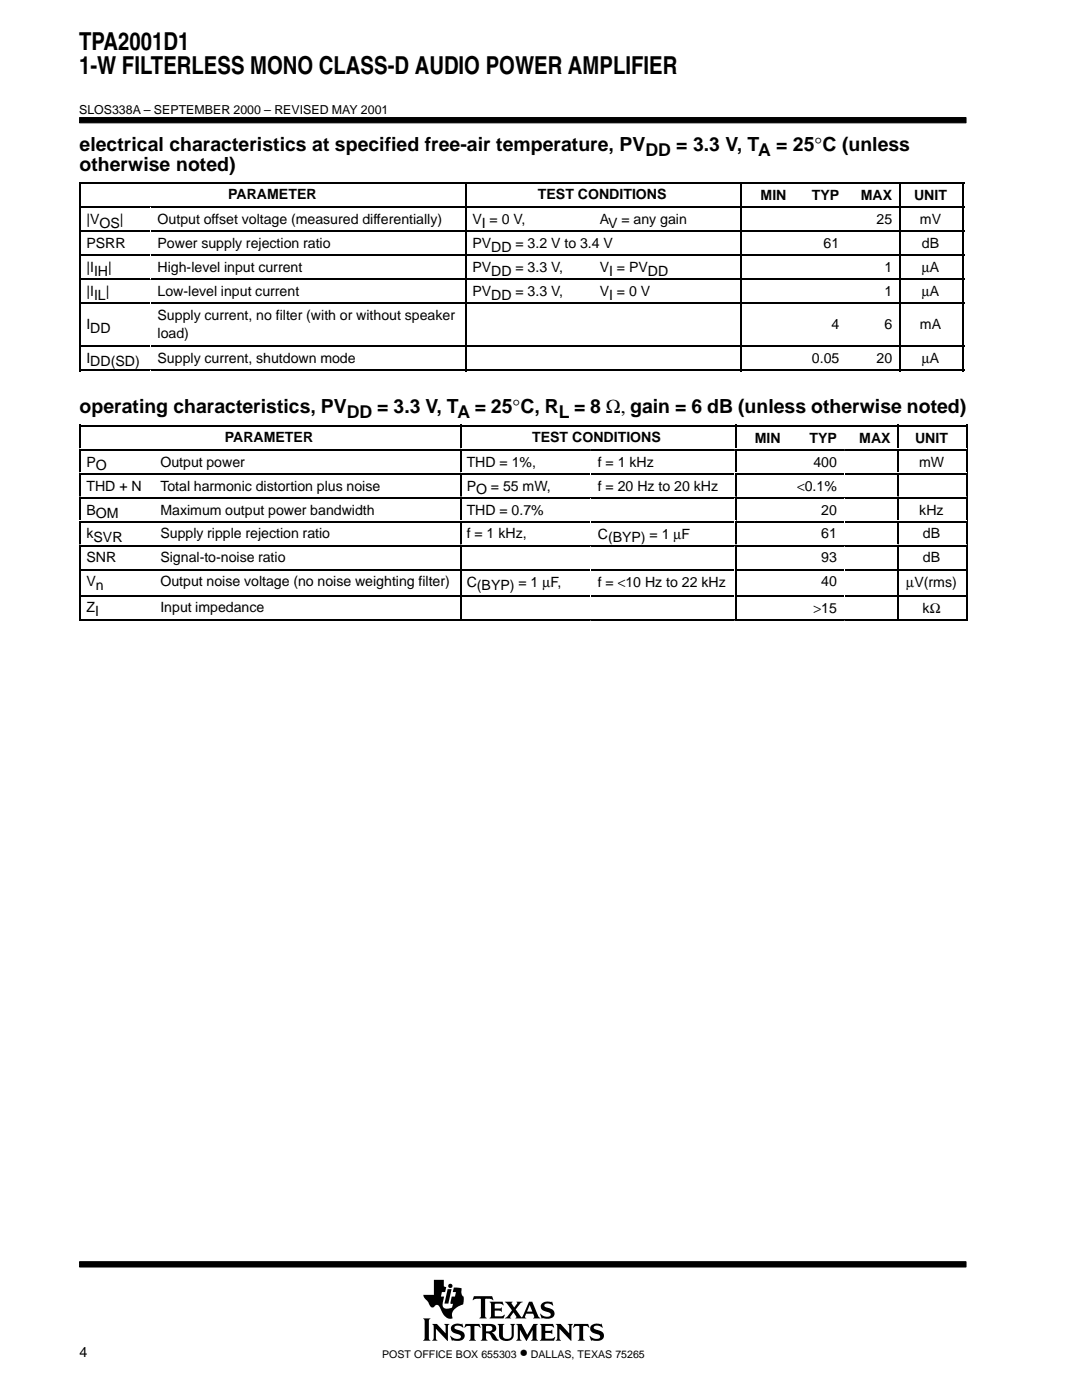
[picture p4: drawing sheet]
<svg xmlns="http://www.w3.org/2000/svg" width="216mm" height="279mm" viewBox="0 0 216 279" stroke-linecap="round" stroke-linejoin="round" font-family="sans-serif">
<g fill="#000" stroke="#000" stroke-width=".2">
<path d="M15.9 23.5h176.9v1h-176.9z" fill-rule="evenodd"/>
<path d="M15.9 251.8h176.9v1.1h-176.9z" fill-rule="evenodd"/>
</g>
<g fill="#000">
<path d="M89.3 257.3h.8l-.6 2.9h-.8z"/>
<path d="M84.4 263.1h1.5l-.3 .4v3.7l.3 .4h-1.5l.3-.6v-3.4z" fill-rule="evenodd"/>
<path d="M86.2 264.2h1l1.7 1.9v-1.5l-.3-.4h1.1l-.3 .4v3l-2.4-2.4v2l.3 .4h-1.1l.3-.6v-2.3z" fill-rule="evenodd"/>
<path d="M86.6 255.4h2v1.3l.4 .2-.2 1h-.6l-.2 .9h.6l-.2 1.1a1.11 1.11 0 0 0 .3 1.2l.6 .1 .9-.3 .2-.7-.5-.1 .2-1.3h.7l.2-.9h-.7l.3-1 1.5 .2v1l.1 .4 .3 .3v.9a.54 .54 0 0 1-.4 .7l-.4 .2a2.35 2.35 0 0 0-1.5 1.6v.4a.29 .29 0 0 1 .1 .3 .29 .29 0 0 1-.2 .3h-.1a2.21 2.21 0 0 1-2-1.9l-.1-.1a.68 .68 0 0 0-.5-.7 .68 .68 0 0 0-.8 .4 .88 .88 0 0 1-1.1-.9l-.8-.9-.2-.7h2.1z" fill-rule="evenodd"/>
<path d="M90.2 264.5a2.17 2.17 0 0 1 1.9-.2l.1-.1 .3 .8-.8-.4h-.7a.36 .36 0 0 0-.3 .4 .36 .36 0 0 0 .4 .3l.3 .1a1.19 1.19 0 0 1 1.3 1.5l-.1 .1a1.23 1.23 0 0 1-1.1 .6l-1.1-.1-.2 .1-.4-1h.1a1.37 1.37 0 0 0 2.1 .3 .6 .6 0 0 0-.8-.7 1.08 1.08 0 0 1-1-.5 1.08 1.08 0 0 1 0-1.1z" fill-rule="evenodd"/>
<path d="M92.9 264.2h2.8l.2 .8-.5-.4h-.6l-.1 .2v2.4l.3 .4h-1.4l.2-.3 .1-.3v-2.3l-.7-.1-.6 .4z" fill-rule="evenodd"/>
<path d="M94.6 258.7h3.6l.2 .8-.7-.3-.9 .1v3.4l.3 .4h-1.4l.3-.4v-3.4l-1-.1-.7 .3z" fill-rule="evenodd"/>
<path d="M95.9 264.2h2.1a.85 .85 0 0 1 1 .8 .85 .85 0 0 1-.9 .9l.4 .3 .7 1 .4 .2-.2 .1a1.11 1.11 0 0 1-1.4-.9l-.3-.4-.7-.1v1l.3 .5h-1.4l.3-.6v-2.3z" fill-rule="evenodd"/>
<path d="M97.7 259.8h2.6l.2 .7-.7-.3-1.1 .1v.8h1.1l.3-.2v.9l-.3-.2h-1.1v1l.1 .1h1.3l.5-.3h.1l-.2 .7h-2.8l.3-.5v-2.3z" fill-rule="evenodd"/>
<path d="M99.3 264.2h1.3l-.3 .4 .1 2.2 .2 .3 .8 .1a.73 .73 0 0 0 .7-.8v-1.8l-.3-.4h1l-.3 .4v1.9a1.56 1.56 0 0 1-1.3 1.2 1.56 1.56 0 0 1-1.5-.7l-.1-2.4z" fill-rule="evenodd"/>
<path d="M103 264.2h1.1l1.1 2.2 1.2-2.2h.9l-.3 .4v2.6l.4 .4h-1.4l.3-.4v-1.8l-1.3 2.2-1.3-2.2v1.7l.4 .5h-1.1l.3-.6v-2.3z" fill-rule="evenodd"/>
<path d="M100.7 259.8h1.6l-.2 .4 .5 .7 .6-.8-.1-.3h1.2l-.5 .3-.9 1.2 1 1.5a.22 .22 0 0 0 .3 .1 .22 .22 0 0 0 .1-.3l1.3-2.8h.6l1.2 2.9 .4 .4-1.4-.1a.24 .24 0 0 0 .2-.1 .24 .24 0 0 0 0-.3l-.2-.4h-1.4l-.3 .6 .3 .3h-2.2l.2-.3-.5-.9-.7 .9 .2 .3h-1.3l.5-.4 1-1.2z" fill-rule="evenodd"/>
<path d="M108.1 260.2l.1-.1a1.88 1.88 0 0 1 1.4-.3l.4 .1 .2-.2 .2 .8-1.1-.4a.44 .44 0 0 0-.7 .4 .44 .44 0 0 0 .6 .5 1.34 1.34 0 0 1 1.4 1.3 1.13 1.13 0 0 1-1.1 .9h-.8a.37 .37 0 0 0-.6 0l-.3-1h.1l.6 .5 .8 .1a.47 .47 0 0 0 .6-.5 .47 .47 0 0 0-.5-.4l-.2-.1a1.11 1.11 0 0 1-1.2-1.5z" fill-rule="evenodd"/>
<path d="M107.7 264.2h2.6l.2 .8-.6-.4-1.1 .1v.9h1l.4-.3v1l-.3-.3h-1.1v1.1h1.4l.5-.3-.2 .8h-2.8l.3-.6v-2.3z" fill-rule="evenodd"/>
<path d="M110.9 264.2h1l1.7 1.9v-1.5l-.3-.4h1l-.3 .4v3l-2.4-2.4v2l.3 .4h-1l.3-.4v-2.6z" fill-rule="evenodd"/>
<path d="M114.6 264.2h2.8l.2 .8-.5-.4h-.6l-.1 .2v2.4l.3 .4h-1.4l.3-.4v-2.4l-.1-.2h-.6l-.6 .4z" fill-rule="evenodd"/>
<path d="M118 264.5a2.12 2.12 0 0 1 1.9-.2l.1-.1 .3 .8-.8-.4h-.7a.35 .35 0 0 0-.3 .3 .35 .35 0 0 0 .2 .4l.5 .1a1.16 1.16 0 0 1 1.2 1.6 1.23 1.23 0 0 1-1.1 .6l-1.1-.1-.2 .1-.4-1 .9 .5 .7 .1a.47 .47 0 0 0 .6-.4 .47 .47 0 0 0-.6-.5 1.28 1.28 0 0 1-1.4-1.4z" fill-rule="evenodd"/>
<circle cx="89.9" cy="256.6" r=".43"/>
</g>
<g fill="#fff">
<path d="M105.7 260.4l.5 1.4h-1z"/>
<path d="M97 264.7l.6-.1a.56 .56 0 0 1 .7 .5 .56 .56 0 0 1-.7 .6h-.6z" fill-rule="evenodd"/>
</g>
<path d="M15.9 36.6h176.5M16 36.4v4.8M93.1 36.4v4.8M147.9 36.4v4.8M179.6 36.4v4.8M192.2 36.4v4.8" fill="none" stroke="#000" stroke-width=".32"/>
<path d="M15.9 41.2h14.2v4.8h-14.2z" fill-rule="evenodd" fill="#fff"/>
<path d="M15.9 41.4h14.2M16 41.2v4.8" fill="none" stroke="#000" stroke-width=".32"/>
<path d="M30.1 41.2h62.8v4.8h-62.8z" fill-rule="evenodd" fill="#fff"/>
<path d="M30.1 41.4h62.8" fill="none" stroke="#000" stroke-width=".32"/>
<path d="M92.9 41.2h54.9v4.8h-54.9z" fill-rule="evenodd" fill="#fff"/>
<path d="M92.9 41.4h54.9M93.1 41.2v4.8" fill="none" stroke="#000" stroke-width=".32"/>
<path d="M147.8 41.2h10.5v4.8h-10.5z" fill-rule="evenodd" fill="#fff"/>
<path d="M147.8 41.4h10.5M147.9 41.2v4.8" fill="none" stroke="#000" stroke-width=".32"/>
<path d="M158.3 41.2h10.5v4.8h-10.5z" fill-rule="evenodd" fill="#fff"/>
<path d="M158.3 41.4h10.6" fill="none" stroke="#000" stroke-width=".32"/>
<path d="M168.9 41.2h10.5v4.8h-10.5z" fill-rule="evenodd" fill="#fff"/>
<path d="M168.9 41.4h10.5" fill="none" stroke="#000" stroke-width=".32"/>
<path d="M179.4 41.2h12.7v4.8h-12.7z" fill-rule="evenodd" fill="#fff"/>
<path d="M179.4 41.4h13M179.6 41.2v4.8M192.2 41.2v4.8" fill="none" stroke="#000" stroke-width=".32"/>
<path d="M15.9 46h14.2v4.8h-14.2z" fill-rule="evenodd" fill="#fff"/>
<path d="M15.9 46.2h14.2M16 46v4.8" fill="none" stroke="#000" stroke-width=".32"/>
<path d="M30.1 46h62.8v4.8h-62.8z" fill-rule="evenodd" fill="#fff"/>
<path d="M30.1 46.2h62.8" fill="none" stroke="#000" stroke-width=".32"/>
<path d="M92.9 46h54.9v4.8h-54.9z" fill-rule="evenodd" fill="#fff"/>
<path d="M92.9 46.2h54.9M93.1 46v4.8" fill="none" stroke="#000" stroke-width=".32"/>
<path d="M147.8 46h10.5v4.8h-10.5z" fill-rule="evenodd" fill="#fff"/>
<path d="M147.8 46.2h10.5M147.9 46v4.8" fill="none" stroke="#000" stroke-width=".32"/>
<path d="M158.3 46h10.5v4.8h-10.5z" fill-rule="evenodd" fill="#fff"/>
<path d="M158.3 46.2h10.6" fill="none" stroke="#000" stroke-width=".32"/>
<path d="M168.9 46h10.5v4.8h-10.5z" fill-rule="evenodd" fill="#fff"/>
<path d="M168.9 46.2h10.5" fill="none" stroke="#000" stroke-width=".32"/>
<path d="M179.4 46h12.7v4.8h-12.7z" fill-rule="evenodd" fill="#fff"/>
<path d="M179.4 46.2h13M179.6 46v4.8M192.2 46v4.8" fill="none" stroke="#000" stroke-width=".32"/>
<path d="M15.9 50.8h14.2v4.8h-14.2z" fill-rule="evenodd" fill="#fff"/>
<path d="M15.9 50.9h14.2M16 50.8v4.8" fill="none" stroke="#000" stroke-width=".32"/>
<path d="M30.1 50.8h62.8v4.8h-62.8z" fill-rule="evenodd" fill="#fff"/>
<path d="M30.1 50.9h62.8" fill="none" stroke="#000" stroke-width=".32"/>
<path d="M92.9 50.8h54.9v4.8h-54.9z" fill-rule="evenodd" fill="#fff"/>
<path d="M92.9 50.9h54.9M93.1 50.8v4.8" fill="none" stroke="#000" stroke-width=".32"/>
<path d="M147.8 50.8h10.5v4.8h-10.5z" fill-rule="evenodd" fill="#fff"/>
<path d="M147.8 50.9h10.5M147.9 50.8v4.8" fill="none" stroke="#000" stroke-width=".32"/>
<path d="M158.3 50.8h10.5v4.8h-10.5z" fill-rule="evenodd" fill="#fff"/>
<path d="M158.3 50.9h10.6" fill="none" stroke="#000" stroke-width=".32"/>
<path d="M168.9 50.8h10.5v4.8h-10.5z" fill-rule="evenodd" fill="#fff"/>
<path d="M168.9 50.9h10.5" fill="none" stroke="#000" stroke-width=".32"/>
<path d="M179.4 50.8h12.7v4.8h-12.7z" fill-rule="evenodd" fill="#fff"/>
<path d="M179.4 50.9h13M179.6 50.8v4.8M192.2 50.8v4.8" fill="none" stroke="#000" stroke-width=".32"/>
<path d="M15.9 55.6h14.2v4.7h-14.2z" fill-rule="evenodd" fill="#fff"/>
<path d="M15.9 55.7h14.2M16 55.6v4.7" fill="none" stroke="#000" stroke-width=".32"/>
<path d="M30.1 55.6h62.8v4.7h-62.8z" fill-rule="evenodd" fill="#fff"/>
<path d="M30.1 55.7h62.8" fill="none" stroke="#000" stroke-width=".32"/>
<path d="M92.9 55.6h54.9v4.7h-54.9z" fill-rule="evenodd" fill="#fff"/>
<path d="M92.9 55.7h54.9M93.1 55.6v4.7" fill="none" stroke="#000" stroke-width=".32"/>
<path d="M147.8 55.6h10.5v4.7h-10.5z" fill-rule="evenodd" fill="#fff"/>
<path d="M147.8 55.7h10.5M147.9 55.6v4.7" fill="none" stroke="#000" stroke-width=".32"/>
<path d="M158.3 55.6h10.5v4.7h-10.5z" fill-rule="evenodd" fill="#fff"/>
<path d="M158.3 55.7h10.6" fill="none" stroke="#000" stroke-width=".32"/>
<path d="M168.9 55.6h10.5v4.7h-10.5z" fill-rule="evenodd" fill="#fff"/>
<path d="M168.9 55.7h10.5" fill="none" stroke="#000" stroke-width=".32"/>
<path d="M179.4 55.6h12.7v4.7h-12.7z" fill-rule="evenodd" fill="#fff"/>
<path d="M179.4 55.7h13M179.6 55.6v4.7M192.2 55.6v4.7" fill="none" stroke="#000" stroke-width=".32"/>
<path d="M15.9 60.3h14.2v8.6h-14.2z" fill-rule="evenodd" fill="#fff"/>
<path d="M15.9 60.5h14.2M16 60.3v8.6" fill="none" stroke="#000" stroke-width=".32"/>
<path d="M30.1 60.3h62.8v8.6h-62.8z" fill-rule="evenodd" fill="#fff"/>
<path d="M30.1 60.5h62.8" fill="none" stroke="#000" stroke-width=".32"/>
<path d="M92.9 60.3h54.9v8.6h-54.9z" fill-rule="evenodd" fill="#fff"/>
<path d="M92.9 60.5h54.9M93.1 60.3v8.6" fill="none" stroke="#000" stroke-width=".32"/>
<path d="M147.8 60.3h10.5v8.6h-10.5z" fill-rule="evenodd" fill="#fff"/>
<path d="M147.8 60.5h10.5M147.9 60.3v8.6" fill="none" stroke="#000" stroke-width=".32"/>
<path d="M158.3 60.3h10.5v8.6h-10.5z" fill-rule="evenodd" fill="#fff"/>
<path d="M158.3 60.5h10.6" fill="none" stroke="#000" stroke-width=".32"/>
<path d="M168.9 60.3h10.5v8.6h-10.5z" fill-rule="evenodd" fill="#fff"/>
<path d="M168.9 60.5h10.5" fill="none" stroke="#000" stroke-width=".32"/>
<path d="M179.4 60.3h12.7v8.6h-12.7z" fill-rule="evenodd" fill="#fff"/>
<path d="M179.4 60.5h13M179.6 60.3v8.6M192.2 60.3v8.6" fill="none" stroke="#000" stroke-width=".32"/>
<path d="M15.9 68.9h14.2v5.2h-14.2z" fill-rule="evenodd" fill="#fff"/>
<path d="M15.9 69h14.2M15.9 73.9h14.2M16 68.9v5.2" fill="none" stroke="#000" stroke-width=".32"/>
<path d="M30.1 68.9h62.8v5.2h-62.8z" fill-rule="evenodd" fill="#fff"/>
<path d="M30.1 69h62.8M30.1 73.9h62.8" fill="none" stroke="#000" stroke-width=".32"/>
<path d="M92.9 68.9h54.9v5.2h-54.9z" fill-rule="evenodd" fill="#fff"/>
<path d="M92.9 69h54.9M92.9 73.9h54.9M93.1 68.9v5.2" fill="none" stroke="#000" stroke-width=".32"/>
<path d="M147.8 68.9h10.5v5.2h-10.5z" fill-rule="evenodd" fill="#fff"/>
<path d="M147.8 69h10.5M147.8 73.9h10.5M147.9 68.9v5.2" fill="none" stroke="#000" stroke-width=".32"/>
<path d="M158.3 68.9h10.5v5.2h-10.5z" fill-rule="evenodd" fill="#fff"/>
<path d="M158.3 69h10.6M158.3 73.9h10.6" fill="none" stroke="#000" stroke-width=".32"/>
<path d="M168.9 68.9h10.5v5.2h-10.5z" fill-rule="evenodd" fill="#fff"/>
<path d="M168.9 69h10.5M168.9 73.9h10.5" fill="none" stroke="#000" stroke-width=".32"/>
<path d="M179.4 68.9h12.7v5.2h-12.7z" fill-rule="evenodd" fill="#fff"/>
<path d="M179.4 69h13M179.4 73.9h13M179.6 68.9v5.2M192.2 68.9v5.2M15.9 85h177.3M16 84.8v4.8M91.9 84.8v4.8M146.8 84.8v4.8M179.3 84.8v4.8M193 84.8v4.8" fill="none" stroke="#000" stroke-width=".32"/>
<path d="M15.9 89.6h14.7v4.8h-14.7z" fill-rule="evenodd" fill="#fff"/>
<path d="M15.9 89.8h14.7M16 89.6v4.8" fill="none" stroke="#000" stroke-width=".32"/>
<path d="M30.6 89.6h61.2v4.8h-61.2z" fill-rule="evenodd" fill="#fff"/>
<path d="M30.6 89.8h61.2" fill="none" stroke="#000" stroke-width=".32"/>
<path d="M91.8 89.6h26.1v4.8h-26.1z" fill-rule="evenodd" fill="#fff"/>
<path d="M91.8 89.8h26.1M91.9 89.6v4.8" fill="none" stroke="#000" stroke-width=".32"/>
<path d="M117.9 89.6h28.7v4.8h-28.7z" fill-rule="evenodd" fill="#fff"/>
<path d="M117.9 89.8h28.7" fill="none" stroke="#000" stroke-width=".32"/>
<path d="M146.6 89.6h10.6v4.8h-10.6z" fill-rule="evenodd" fill="#fff"/>
<path d="M146.6 89.8h10.6M146.8 89.6v4.8" fill="none" stroke="#000" stroke-width=".32"/>
<path d="M157.2 89.6h11.4v4.8h-11.4z" fill-rule="evenodd" fill="#fff"/>
<path d="M157.2 89.8h11.4" fill="none" stroke="#000" stroke-width=".32"/>
<path d="M168.6 89.6h10.5v4.8h-10.5z" fill-rule="evenodd" fill="#fff"/>
<path d="M168.6 89.8h10.5" fill="none" stroke="#000" stroke-width=".32"/>
<path d="M179.1 89.6h13.7v4.8h-13.7z" fill-rule="evenodd" fill="#fff"/>
<path d="M179.1 89.8h14.1M179.3 89.6v4.8M193 89.6v4.8" fill="none" stroke="#000" stroke-width=".32"/>
<path d="M15.9 94.4h14.7v4.8h-14.7z" fill-rule="evenodd" fill="#fff"/>
<path d="M15.9 94.5h14.7M16 94.4v4.8" fill="none" stroke="#000" stroke-width=".32"/>
<path d="M30.6 94.4h61.2v4.8h-61.2z" fill-rule="evenodd" fill="#fff"/>
<path d="M30.6 94.5h61.2" fill="none" stroke="#000" stroke-width=".32"/>
<path d="M91.8 94.4h26.1v4.8h-26.1z" fill-rule="evenodd" fill="#fff"/>
<path d="M91.8 94.5h26.1M91.9 94.4v4.8" fill="none" stroke="#000" stroke-width=".32"/>
<path d="M117.9 94.4h28.7v4.8h-28.7z" fill-rule="evenodd" fill="#fff"/>
<path d="M117.9 94.5h28.7" fill="none" stroke="#000" stroke-width=".32"/>
<path d="M146.6 94.4h10.6v4.8h-10.6z" fill-rule="evenodd" fill="#fff"/>
<path d="M146.6 94.5h10.6M146.8 94.4v4.8" fill="none" stroke="#000" stroke-width=".32"/>
<path d="M157.2 94.4h11.4v4.8h-11.4z" fill-rule="evenodd" fill="#fff"/>
<path d="M157.2 94.5h11.4" fill="none" stroke="#000" stroke-width=".32"/>
<path d="M168.6 94.4h10.5v4.8h-10.5z" fill-rule="evenodd" fill="#fff"/>
<path d="M168.6 94.5h10.5" fill="none" stroke="#000" stroke-width=".32"/>
<path d="M179.1 94.4h13.7v4.8h-13.7z" fill-rule="evenodd" fill="#fff"/>
<path d="M179.1 94.5h14.1M179.3 94.4v4.8M193 94.4v4.8" fill="none" stroke="#000" stroke-width=".32"/>
<path d="M15.9 99.2h14.7v4.7h-14.7z" fill-rule="evenodd" fill="#fff"/>
<path d="M15.9 99.3h14.7M16 99.2v4.7" fill="none" stroke="#000" stroke-width=".32"/>
<path d="M30.6 99.2h61.2v4.7h-61.2z" fill-rule="evenodd" fill="#fff"/>
<path d="M30.6 99.3h61.2" fill="none" stroke="#000" stroke-width=".32"/>
<path d="M91.8 99.2h26.1v4.7h-26.1z" fill-rule="evenodd" fill="#fff"/>
<path d="M91.8 99.3h26.1M91.9 99.2v4.7" fill="none" stroke="#000" stroke-width=".32"/>
<path d="M117.9 99.2h28.7v4.7h-28.7z" fill-rule="evenodd" fill="#fff"/>
<path d="M117.9 99.3h28.7" fill="none" stroke="#000" stroke-width=".32"/>
<path d="M146.6 99.2h10.6v4.7h-10.6z" fill-rule="evenodd" fill="#fff"/>
<path d="M146.6 99.3h10.6M146.8 99.2v4.7" fill="none" stroke="#000" stroke-width=".32"/>
<path d="M157.2 99.2h11.4v4.7h-11.4z" fill-rule="evenodd" fill="#fff"/>
<path d="M157.2 99.3h11.4" fill="none" stroke="#000" stroke-width=".32"/>
<path d="M168.6 99.2h10.5v4.7h-10.5z" fill-rule="evenodd" fill="#fff"/>
<path d="M168.6 99.3h10.5" fill="none" stroke="#000" stroke-width=".32"/>
<path d="M179.1 99.2h13.7v4.7h-13.7z" fill-rule="evenodd" fill="#fff"/>
<path d="M179.1 99.3h14.1M179.3 99.2v4.7M193 99.2v4.7" fill="none" stroke="#000" stroke-width=".32"/>
<path d="M15.9 103.9h14.7v4.8h-14.7z" fill-rule="evenodd" fill="#fff"/>
<path d="M15.9 104.1h14.7M16 103.9v4.8" fill="none" stroke="#000" stroke-width=".32"/>
<path d="M30.6 103.9h61.2v4.8h-61.2z" fill-rule="evenodd" fill="#fff"/>
<path d="M30.6 104.1h61.2" fill="none" stroke="#000" stroke-width=".32"/>
<path d="M91.8 103.9h26.1v4.8h-26.1z" fill-rule="evenodd" fill="#fff"/>
<path d="M91.8 104.1h26.1M91.9 103.9v4.8" fill="none" stroke="#000" stroke-width=".32"/>
<path d="M117.9 103.9h28.7v4.8h-28.7z" fill-rule="evenodd" fill="#fff"/>
<path d="M117.9 104.1h28.7" fill="none" stroke="#000" stroke-width=".32"/>
<path d="M146.6 103.9h10.6v4.8h-10.6z" fill-rule="evenodd" fill="#fff"/>
<path d="M146.6 104.1h10.6M146.8 103.9v4.8" fill="none" stroke="#000" stroke-width=".32"/>
<path d="M157.2 103.9h11.4v4.8h-11.4z" fill-rule="evenodd" fill="#fff"/>
<path d="M157.2 104.1h11.4" fill="none" stroke="#000" stroke-width=".32"/>
<path d="M168.6 103.9h10.5v4.8h-10.5z" fill-rule="evenodd" fill="#fff"/>
<path d="M168.6 104.1h10.5" fill="none" stroke="#000" stroke-width=".32"/>
<path d="M179.1 103.9h13.7v4.8h-13.7z" fill-rule="evenodd" fill="#fff"/>
<path d="M179.1 104.1h14.1M179.3 103.9v4.8M193 103.9v4.8" fill="none" stroke="#000" stroke-width=".32"/>
<path d="M15.9 108.7h14.7v4.8h-14.7z" fill-rule="evenodd" fill="#fff"/>
<path d="M15.9 108.9h14.7M16 108.7v4.8" fill="none" stroke="#000" stroke-width=".32"/>
<path d="M30.6 108.7h61.2v4.8h-61.2z" fill-rule="evenodd" fill="#fff"/>
<path d="M30.6 108.9h61.2" fill="none" stroke="#000" stroke-width=".32"/>
<path d="M91.8 108.7h26.1v4.8h-26.1z" fill-rule="evenodd" fill="#fff"/>
<path d="M91.8 108.9h26.1M91.9 108.7v4.8" fill="none" stroke="#000" stroke-width=".32"/>
<path d="M117.9 108.7h28.7v4.8h-28.7z" fill-rule="evenodd" fill="#fff"/>
<path d="M117.9 108.9h28.7" fill="none" stroke="#000" stroke-width=".32"/>
<path d="M146.6 108.7h10.6v4.8h-10.6z" fill-rule="evenodd" fill="#fff"/>
<path d="M146.6 108.9h10.6M146.8 108.7v4.8" fill="none" stroke="#000" stroke-width=".32"/>
<path d="M157.2 108.7h11.4v4.8h-11.4z" fill-rule="evenodd" fill="#fff"/>
<path d="M157.2 108.9h11.4" fill="none" stroke="#000" stroke-width=".32"/>
<path d="M168.6 108.7h10.5v4.8h-10.5z" fill-rule="evenodd" fill="#fff"/>
<path d="M168.6 108.9h10.5" fill="none" stroke="#000" stroke-width=".32"/>
<path d="M179.1 108.7h13.7v4.8h-13.7z" fill-rule="evenodd" fill="#fff"/>
<path d="M179.1 108.9h14.1M179.3 108.7v4.8M193 108.7v4.8" fill="none" stroke="#000" stroke-width=".32"/>
<path d="M15.9 113.5h14.7v5.2h-14.7z" fill-rule="evenodd" fill="#fff"/>
<path d="M15.9 113.7h14.7M16 113.5v5.2" fill="none" stroke="#000" stroke-width=".32"/>
<path d="M30.6 113.5h61.2v5.2h-61.2z" fill-rule="evenodd" fill="#fff"/>
<path d="M30.6 113.7h61.2" fill="none" stroke="#000" stroke-width=".32"/>
<path d="M91.8 113.5h26.1v5.2h-26.1z" fill-rule="evenodd" fill="#fff"/>
<path d="M91.8 113.7h26.1M91.9 113.5v5.2" fill="none" stroke="#000" stroke-width=".32"/>
<path d="M117.9 113.5h28.7v5.2h-28.7z" fill-rule="evenodd" fill="#fff"/>
<path d="M117.9 113.7h28.7" fill="none" stroke="#000" stroke-width=".32"/>
<path d="M146.6 113.5h10.6v5.2h-10.6z" fill-rule="evenodd" fill="#fff"/>
<path d="M146.6 113.7h10.6M146.8 113.5v5.2" fill="none" stroke="#000" stroke-width=".32"/>
<path d="M157.2 113.5h11.4v5.2h-11.4z" fill-rule="evenodd" fill="#fff"/>
<path d="M157.2 113.7h11.4" fill="none" stroke="#000" stroke-width=".32"/>
<path d="M168.6 113.5h10.5v5.2h-10.5z" fill-rule="evenodd" fill="#fff"/>
<path d="M168.6 113.7h10.5" fill="none" stroke="#000" stroke-width=".32"/>
<path d="M179.1 113.5h13.7v5.2h-13.7z" fill-rule="evenodd" fill="#fff"/>
<path d="M179.1 113.7h14.1M179.3 113.5v5.2M193 113.5v5.2" fill="none" stroke="#000" stroke-width=".32"/>
<path d="M15.9 118.7h14.7v5.2h-14.7z" fill-rule="evenodd" fill="#fff"/>
<path d="M15.9 118.9h14.7M16 118.7v5.2M15.9 123.7h14.7" fill="none" stroke="#000" stroke-width=".32"/>
<path d="M30.6 118.7h61.2v5.2h-61.2z" fill-rule="evenodd" fill="#fff"/>
<path d="M30.6 118.9h61.2M30.6 123.7h61.2" fill="none" stroke="#000" stroke-width=".32"/>
<path d="M91.8 118.7h26.1v5.2h-26.1z" fill-rule="evenodd" fill="#fff"/>
<path d="M91.8 118.9h26.1M91.9 118.7v5.2M91.8 123.7h26.1" fill="none" stroke="#000" stroke-width=".32"/>
<path d="M117.9 118.7h28.7v5.2h-28.7z" fill-rule="evenodd" fill="#fff"/>
<path d="M117.9 118.9h28.7M117.9 123.7h28.7" fill="none" stroke="#000" stroke-width=".32"/>
<path d="M146.6 118.7h10.6v5.2h-10.6z" fill-rule="evenodd" fill="#fff"/>
<path d="M146.6 118.9h10.6M146.8 118.7v5.2M146.6 123.7h10.6" fill="none" stroke="#000" stroke-width=".32"/>
<path d="M157.2 118.7h11.4v5.2h-11.4z" fill-rule="evenodd" fill="#fff"/>
<path d="M157.2 118.9h11.4M157.2 123.7h11.4" fill="none" stroke="#000" stroke-width=".32"/>
<path d="M168.6 118.7h10.5v5.2h-10.5z" fill-rule="evenodd" fill="#fff"/>
<path d="M168.6 118.9h10.5M168.6 123.7h10.5" fill="none" stroke="#000" stroke-width=".32"/>
<path d="M179.1 118.7h13.7v5.2h-13.7z" fill-rule="evenodd" fill="#fff"/>
<path d="M179.1 118.9h14.1M179.3 118.7v5.2M193 118.7v5.2M179.1 123.7h14.1" fill="none" stroke="#000" stroke-width=".32"/>
<g font-size="4.9">
<text x="15.8" y="9.9">TPA2001D1</text>
<text x="15.8" y="14.8">1-W FILTERLESS MONO CLASS-D AUDIO POWER AMPLIFIER</text>
</g>
<g font-size="3.9">
<text x="15.9" y="30.2">electrical characteristics at specified free-air temperature, PV</text>
<text x="15.9" y="34.1">otherwise noted)</text>
<text x="15.9" y="82.4">operating characteristics, PV</text>
</g>
<g font-size="3.5">
<text x="128.8" y="31.2">DD = 3.3 V, TA = 25°C (unless</text>
<text x="69.2" y="83.4">DD = 3.3 V, TA = 25°C, RL = 8 Ω, gain = 6 dB (unless otherwise noted)</text>
<text x="103.7" y="271">•</text>
</g>
<g font-size="2.8">
<text x="45.5" y="39.8">PARAMETER</text>
<text x="107.3" y="39.8">TEST CONDITIONS</text>
<text x="151.8" y="39.9">MIN</text>
<text x="162" y="39.9">TYP</text>
<text x="171.8" y="39.9">MAX</text>
<text x="182.4" y="39.9">UNIT</text>
<text x="17.2" y="44.7">|VOS|</text>
<text x="31.4" y="44.7">Output offset voltage (measured differentially)</text>
<text x="94.3" y="44.7">VI = 0 V,</text>
<text x="119.7" y="44.7">AV = any gain</text>
<text x="174.9" y="44.7">25</text>
<text x="183.6" y="44.7">mV</text>
<text x="17.2" y="49.5">PSRR</text>
<text x="31.4" y="49.5">Power supply rejection ratio</text>
<text x="94.3" y="49.5">PVDD = 3.2 V to 3.4 V</text>
<text x="164.3" y="49.5">61</text>
<text x="184" y="49.5">dB</text>
<text x="17.2" y="54.3">|IIH|</text>
<text x="17.2" y="59.1">|IIL|</text>
<text x="31.4" y="54.3">High-level input current</text>
<text x="31.4" y="59.1">Low-level input current</text>
<text x="94.3" y="54.3">PVDD = 3.3 V,</text>
<text x="94.3" y="59.1">PVDD = 3.3 V,</text>
<text x="119.7" y="54.3">VI = PVDD</text>
<text x="119.7" y="59.1">VI = 0 V</text>
<text x="176.5" y="54.3">1</text>
<text x="176.5" y="59.1">1</text>
<text x="183.9" y="54.3">µA</text>
<text x="183.9" y="59.1">µA</text>
<text x="17.2" y="65.7">IDD</text>
<text x="31.4" y="63.9">Supply current, no filter (with or without speaker</text>
<text x="165.9" y="65.7">4</text>
<text x="176.5" y="65.7">6</text>
<text x="183.6" y="65.7">mA</text>
<text x="31.4" y="67.5">load)</text>
<text x="17.2" y="72.4">IDD(SD)</text>
<text x="31.4" y="72.4">Supply current, shutdown mode</text>
<text x="162" y="72.4">0.05</text>
<text x="174.9" y="72.4">20</text>
<text x="183.9" y="72.4">µA</text>
<text x="44.8" y="88.1">PARAMETER</text>
<text x="106.2" y="88.1">TEST CONDITIONS</text>
<text x="150.6" y="88.3">MIN</text>
<text x="161.5" y="88.3">TYP</text>
<text x="171.5" y="88.3">MAX</text>
<text x="182.6" y="88.3">UNIT</text>
<text x="17.2" y="93.1">PO</text>
<text x="32" y="93.1">Output power</text>
<text x="93.1" y="93.1">THD = 1%,</text>
<text x="119.3" y="93.1">f = 1 kHz</text>
<text x="162.3" y="93.1">400</text>
<text x="183.4" y="93.1">mW</text>
<text x="17.2" y="97.9">THD + N</text>
<text x="32" y="97.9">Total harmonic distortion plus noise</text>
<text x="93.1" y="97.9">PO = 55 mW,</text>
<text x="119.3" y="97.9">f = 20 Hz to 20 kHz</text>
<text x="159" y="97.9">&lt;0.1%</text>
<text x="17.2" y="102.7">BOM</text>
<text x="17.2" y="107.5">kSVR</text>
<text x="32" y="102.7">Maximum output power bandwidth</text>
<text x="32" y="107.5">Supply ripple rejection ratio</text>
<text x="93.1" y="102.7">THD = 0.7%</text>
<text x="93.1" y="107.5">f = 1 kHz,</text>
<text x="119.3" y="107.5">C(BYP) = 1 µF</text>
<text x="163.9" y="102.7">20</text>
<text x="163.9" y="107.5">61</text>
<text x="183.4" y="102.7">kHz</text>
<text x="184.2" y="107.5">dB</text>
<text x="17.2" y="112.2">SNR</text>
<text x="32" y="112.2">Signal-to-noise ratio</text>
<text x="163.9" y="112.2">93</text>
<text x="184.2" y="112.2">dB</text>
<text x="17.2" y="117">Vn</text>
<text x="32" y="117">Output noise voltage (no noise weighting filter)</text>
<text x="93.1" y="117.1">C(BYP) = 1 µF,</text>
<text x="119.3" y="117.1">f = &lt;10 Hz to 22 kHz</text>
<text x="163.9" y="117">40</text>
<text x="180.8" y="117.1">µV(rms)</text>
<text x="17.2" y="122.2">ZI</text>
<text x="32" y="122.2">Input impedance</text>
<text x="162.3" y="122.3">&gt;15</text>
<text x="184.1" y="122.3">kΩ</text>
<text x="15.9" y="270.8">4</text>
</g>
<text font-size="2.5" x="15.8" y="22.7">SLOS338A – SEPTEMBER 2000 – REVISED MAY 2001</text>
<g font-size="2.1">
<text x="76.3" y="271">POST OFFICE BOX 655303</text>
<text x="105.9" y="271">DALLAS, TEXAS 75265</text>
</g>
</svg>
